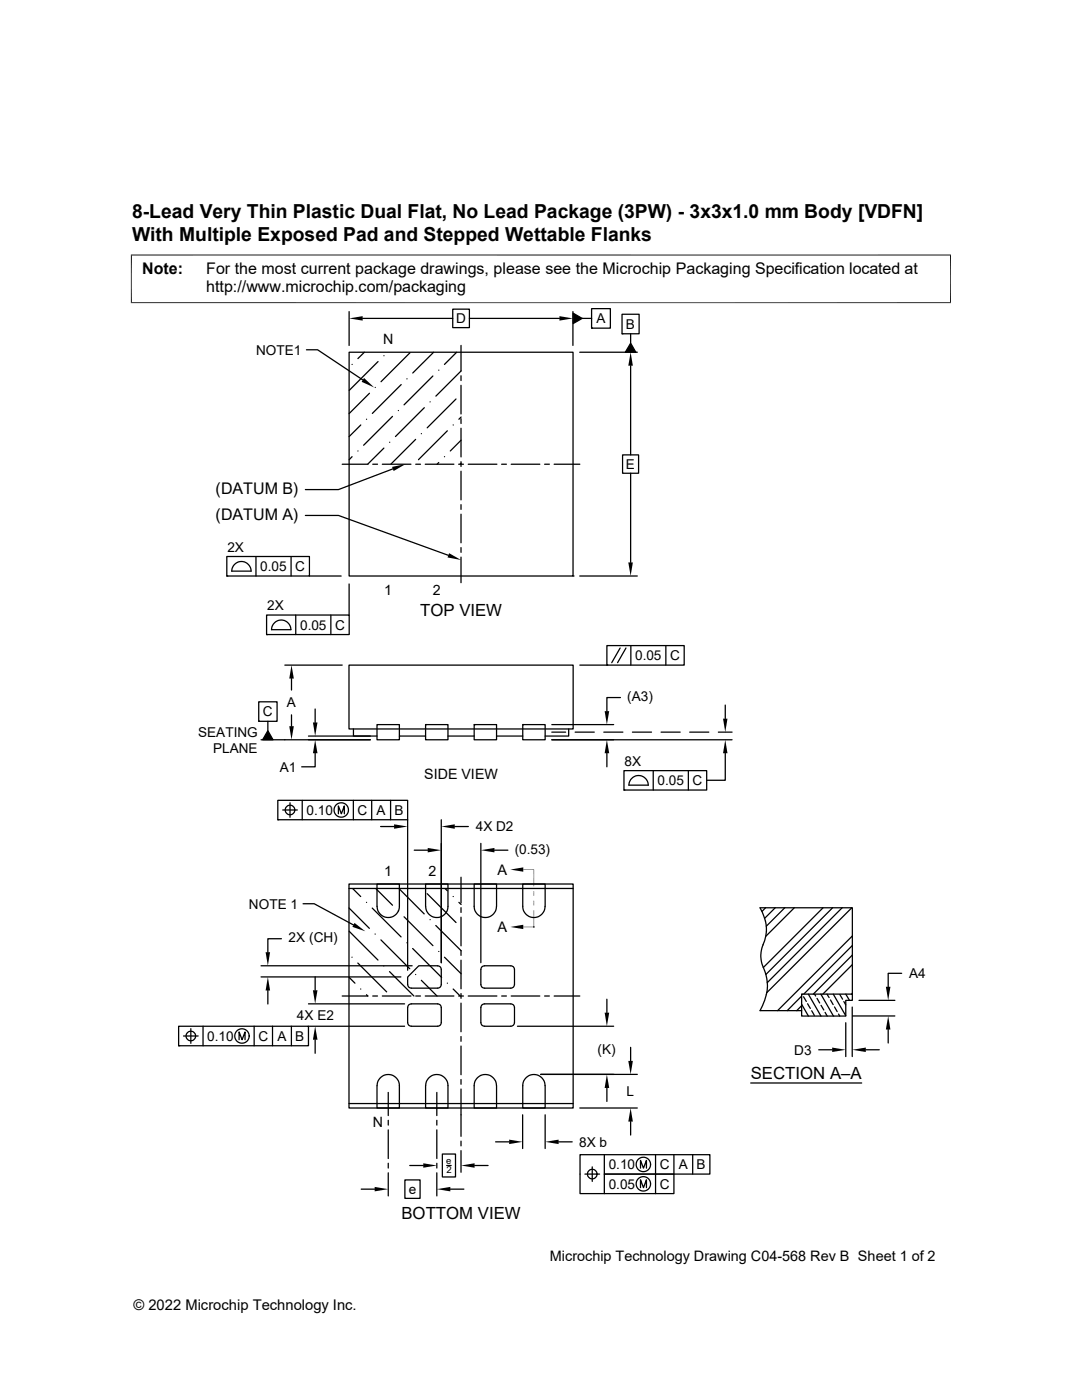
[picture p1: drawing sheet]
<svg xmlns="http://www.w3.org/2000/svg" width="216mm" height="279mm" viewBox="0 0 216 279" stroke-linecap="round" stroke-linejoin="round" font-family="sans-serif">
<g fill="none" stroke="#000" stroke-width=".25">
<path d="M61.2 69.8h2.2l9 6M69.7 70.3h44.6v44.7h-44.6zM69.7 62.2v6.7M70.3 72.7h.1M72.4 63.5h17.9M72.7 70.3l-1.3 1.3M73.7 78.5l-4 4M74.9 77.3h.1M75.4 72.2l-5.7 5.7M76.6 71h.1M80.1 76.8l-5.8 5.7M81.2 75.6h.1"/>
<path d="M81.8 70.4l-5.8 5.8M86.4 75l-5.8 5.8M86.5 70.3l-4.1 4.1M87.5 73.9h.1M90.3 61.7h3.4v3.7h-3.4zM91 79.6l-5.8 5.8M91.1 70.3l-2.4 2.4M92 68.9v5.1l-5 5.1M92 75v.9M92 76.9v5.7M93.7 63.5h17.9M114.3 62.2v6.7"/>
<path d="M114.4 62.5l1.8 1-1.8 1.1zM115.7 70.3h11.5M116.2 63.5h1.8M118 61.6h3.8v3.9h-3.8zM118 65.5h.1M124.1 62.7h3.4v3.9h-3.4zM124.1 66.6h.1M125.8 73v17.8M125.8 66.6v1.9M125.8 68.5l1.1 1.8h-2.1zM68.3 92.6h5.1M70.3 91.1l-.6 .7"/>
<path d="M71.4 90h.1M72 84.8l-2.3 2.3M73.1 83.7h.1M74.4 92.6h.9M76.3 92.6h5.7M76.6 89.4l-3.2 3.2M77.7 88.3h.1M78.3 83.1l-5.7 5.8M78.4 93.6l-10.9 4.1h-6.6M79.5 81.9h.1M82.9 87.7l-4.9 4.9M83 92.6h.9"/>
<path d="M84.1 86.6h.1M84.7 81.4l-5.8 5.7M84.9 92.6h5.7M85.8 80.2h.1M87.5 92.3l-.3 .3M88.7 91.1h.1M89.3 86l-5.8 5.7M90.4 84.8h.1M91.5 92.6h1M92 83.6v.9M92 85.5v5.7M92 92.1v1"/>
<path d="M92 94v5.8M92 87.8l-2.1 2.2M92 83.2l-.4 .5M92 92.5l-.2 .1M93.4 92.6h5.7M100.1 92.6h.9M102 92.6h5.7M108.7 92.6h.9M110.6 92.6h5.1M124.2 90.8h3.2v3.6h-3.2zM125.8 94.4v17.8M45.3 111.1h16.4v3.9h-16.4z"/>
<path d="M45.3 115h.1M50.1 114a1.93 1.93 0 0 0-1.9-1.9 1.93 1.93 0 0 0-2 1.9h3.9M51.1 111.1v3.9M58.1 111.1v3.9M60.9 102.9h6.6l22 7.9M61.7 115h6.4M69.7 116.5v6.2M92 100.7v1M92 102.6v5.7M92 109.3v.9M92 111.2v5.1M114.3 115h.1"/>
<path d="M115.7 115h11.5M53.2 122.7h16.5v3.9h-16.5zM53.2 126.6h.1M56.8 132.7h11.5M58 125.7a1.93 1.93 0 0 0-1.9-2 1.93 1.93 0 0 0-1.9 2h3.9M58.2 135.4v2.3M59 122.7v3.9M66 122.7v3.9M69.6 132.7h44.8v12.8h-44.8zM115.7 132.7h5.4M121.1 128.8h15.4v3.9h-15.4zM121.1 132.7h.1"/>
<path d="M123.7 129.3l-1.6 2.9M123.8 139.2h-2.7v2.7M124.9 129.3l-1.7 2.9M125.9 128.8v3.9M132.9 128.8v3.9M51.6 140.1h3.7v3.9h-3.7zM51.6 144h.1M52.1 147.6h21.8M53.4 145.8l1.1 1.8h-2.1zM53.4 144v1.8M55.4 159.7h25.9v3.9h-25.9zM58.2 142.7v2.2"/>
<path d="M60.3 159.7v3.9M61.6 146.9h12.3M62.9 150.3v2.7h-2.7M62.9 141.5v2.7M70.5 159.7v3.9M70.5 145.5v1.4h4.7M74.2 159.7v3.9M75.2 144.6h4.5v3h-4.5zM77.9 159.7v3.9M79.7 146.9h5.2M84.9 144.6h4.5v3h-4.5zM84.9 144.6h.1"/>
<path d="M89.4 146.9h5.2M94.6 144.6h4.5v3h-4.5zM94.6 144.6h.1M99.1 146.9h5.2M104.3 144.6h4.5v3h-4.5zM104.3 144.6h.1M110.1 147.6h36M110.1 144.6h12.3M110.1 146.1h2.8M113.5 145.5v1.4h-4.7M114.8 146.1h3.8M120.5 146.1h3.8"/>
<path d="M121.1 150.3v2.7M124.5 153.8h16.5v3.9h-16.5zM124.5 157.7h.1M125.5 156.7h3.8a1.93 1.93 0 0 0-1.9-1.9 1.93 1.93 0 0 0-1.9 1.9M126.2 146.1h3.8M130.3 153.8v3.9M131.9 146.1h3.8M137.4 153.8v3.9M137.6 146.1h3.8M143.3 146.1h2.8M144.7 150.3v5.4h-3.7M144.7 140.7v2.7"/>
<path d="M55.4 163.6h.1M56.4 161.6h2.9M57.9 160.2v2.9M67.5 162.4v-1.6l.6 1.6 .6-1.6v1.6M69.6 177.3h44.8M69.6 176.4h44.8v44.7h-44.8zM70.4 177.3l1.6 1.6M75 177.3l3.3 3.4M75.2 176.4h4.5v4.5a2.22 2.22 0 0 1-2.2 2.2 2.22 2.22 0 0 1-2.3-2.2zM75.9 165h2.7M79.6 177.3l5 5.1M81.3 163.6v30"/>
<path d="M82.7 169.7h2.6M85.2 178.4l5.8 5.7M88.1 163.6v28.5M88.8 177.3l.5 .5M90.4 178.9h.1M90.7 165h2.8M92 175.1v5.1M94.6 176.4h4.5v4.5a2.22 2.22 0 0 1-2.3 2.2 2.22 2.22 0 0 1-2.2-2.2zM95.9 168.3v23.8M98.7 169.7h2.6M52.1 192.7h30.1M52.1 195h27.9"/>
<path d="M53.4 197.7v2.7M56.2 187.3h-2.8v2.7M60.5 180.4h2.2l7.8 4.2M62.9 194.9v2.7M68.3 198.8h5.1M69.6 181.2l4.1 4.1M69.6 195l1.2 1.2M69.7 185.8l5.7 5.8M70.2 191h.1M71.4 192.2l5.8 5.8M72 197.4h.1M73.1 180.1h.1"/>
<path d="M73.1 198.5l.3 .3M74.3 181.2l5.7 5.8M74.4 198.8h.9M74.8 186.4h.1M76 187.6l5.8 5.7M76.3 198.8h5.7M77.7 193.9l4.9 4.9M79.5 181.8h.1M80.6 183l5.8 5.7M81.2 188.2h.1M82.3 189.3l5.8 5.8M82.9 194.5h.1"/>
<path d="M83 198.8h.9M83.6 192.7h3.7a.72 .72 0 0 1 .8 .8v3a.72 .72 0 0 1-.8 .7h-5.2a.72 .72 0 0 1-.8-.7v-1.5zM84.1 195.6l3.1 3.2M84.9 198.8h5.7M84.9 180.9v-4.5h4.5v4.5a2.22 2.22 0 0 1-2.2 2.2 2.22 2.22 0 0 1-2.3-2.2M85.8 183.5h.1M87 184.7l5 5M87.5 189.9h.1M88.7 191l3.3 3.3M89.3 196.2h.1M90.4 197.4l1.4 1.4M91.5 198.8h1"/>
<path d="M91.6 180.1l.4 .4M92 181.1v1M92 183v5.8M92 189.7v1M92 191.6v5.7M92 198.3v.9M93.4 198.8h5.7M96.2 193l.5-.3h5.2a.72 .72 0 0 1 .8 .8v3a.72 .72 0 0 1-.8 .7h-5.2a.72 .72 0 0 1-.8-.7v-3zM100.1 198.8h.9M102 198.8h5.7M106.5 185h.1M108.7 198.8h.9"/>
<path d="M108.8 180.9a2.22 2.22 0 0 1-2.3 2.2 2.22 2.22 0 0 1-2.2-2.2v-4.5h4.5v4.5M110.6 198.8h5.1M121.1 199.4v2.7M152.3 188.6a7.7 7.7 0 0 0-.6-7.4h18.4v17.2M152.3 188.5a5.5 5.5 0 0 0 0 4.5M152.3 193a8.8 8.8 0 0 1-.6 8.7h8.3M152.8 181.2l-.8 .7M154.7 181.2l-2.1 2.1M156.6 181.2l-3.7 3.6M158.5 181.2l-5.7 5.7M160 198.4h10.1v1.2h-1.3v3.2h-8.8zM160 198.8l-2.9 2.9"/>
<path d="M160 198.4h.1M160.3 198.9l.6 1M161.3 198.4l2.5 4.4M162.5 198.4l.3 .4M163 199.2l.6 1M163.8 198.4l2.5 4.4M164.2 181.2l-11.9 11.9M165 198.4l.4 .7M165.7 199.6l.5 .9M166.1 181.2l-13.3 13.3M166.3 198.4l2.5 4.3M167.6 198.5l.5 .9"/>
<path d="M168 181.2l-14.9 14.9M168.4 199.9l.4 .7M168.8 198.4l.7 1.2M170 181.2l-17 16.9M170.1 192.5l-5.9 5.9M170.1 190.6l-7.8 7.8M170.1 188.7l-9.7 9.7M170.1 186.8l-14.9 14.9M170.1 198.2l-.2 .2M171.4 199.6h7.2M179.9 194.2h-2.7v2.7M35.6 204.8h26v3.9h-26z"/>
<path d="M35.6 208.7h.1M36.6 206.8h2.9M38.1 205.3v2.9M40.5 204.8v3.9M47.7 207.5v-1.5l.6 1.5 .6-1.5v1.5M50.7 204.8v3.9M54.4 204.8v3.9M58.1 204.8v3.9M61.6 200.3h19.1M61.6 204.8h19.1M62.9 207.5v2.7M75.8 215.2a2.22 2.22 0 0 1 2.5-.6 2.22 2.22 0 0 1 1.4 2.1v4.4h-4.5l.1-4.8 .1-.6z"/>
<path d="M77.5 218v4.6M81.6 200.6l.5-.3h5.2a.72 .72 0 0 1 .8 .8v3a.72 .72 0 0 1-.8 .7h-5.2a.72 .72 0 0 1-.8-.7v-3zM84.9 216.7v4.4h4.5v-4.4a2.22 2.22 0 0 0-2.2-2.3 2.22 2.22 0 0 0-2.3 2.3M87.2 218v4.6M92 200.2v5.7M92 206.9v.9M92 208.8v5.7M92 215.4v1M92 217.3v9.5M95.2 215.2a2.22 2.22 0 0 1 2.4-.6 2.22 2.22 0 0 1 1.5 2.1v4.4h-4.5v-4.8l.2-.6zM96.2 200.6l.5-.3h5.2a.72 .72 0 0 1 .8 .8v3a.72 .72 0 0 1-.8 .7h-5.2a.72 .72 0 0 1-.8-.7v-3zM103.3 204.8h19.1"/>
<path d="M107.9 214.4h19.3M108.8 216.7a2.22 2.22 0 0 0-2.3-2.3 2.22 2.22 0 0 0-2.2 2.3v4.4h4.5v-4.4M121.1 217.1v2.7M125.8 209v2.7M149.8 216.1h22.1M160 200.4l1.3 2.4M160 200.7l-1 1M161.1 200.3l.6 1M162 201.7l.5 .9M163.4 209.5h2.7M163.8 200.6l.6 1M164.6 202l.5 .8"/>
<path d="M166.5 201l.5 .9M167.3 202.4l.3 .4M168.8 204.1v6.8M170.1 201v9.9M170.1 202.8h8.5M172.8 209.5h2.7M177.2 205.5v2.7M69.6 220.2h44.8M72.1 237.3h2.7M77.5 223.6v.9M77.5 225.5v5.7M77.5 232.2v.9"/>
<path d="M77.5 234.1v4.6M80.8 235.5h3v3.7h-3zM81.8 232.6h2.7M87.2 223.6v.9M87.2 225.5v5.7M87.2 232.2v.9M87.2 234.1v4.6M88.3 230.3h2.6v4.6h-2.6zM89.1 232.6h.9M89.9 237.3h2.7M92 227.7v1M92 229.6v4.4"/>
<path d="M94.7 232.6h2.7M98.9 227.9h2.7M104.3 222.5v6.7M108.8 222.5v6.7M111.5 227.9h2.7M115.7 221.1h11.5M116.7 234.3h2.9M118.2 232.9v2.9M120.6 230.4v3.9h13.9v3.9h-18.8v-7.8h25.9v3.9h-21v3.9M125.8 223.8v2.7M127.8 233.1v-1.5l.6 1.5 .6-1.5v1.5M127.8 237v-1.5l.6 1.5 .6-1.5v1.5"/>
<path d="M130.8 230.4v7.8M134.5 230.4v3.9M138.2 230.4v3.9"/>
<circle cx="57.9" cy="161.6" r=".96"/>
<circle cx="68.1" cy="161.6" r="1.44"/>
<circle cx="38.1" cy="206.7" r=".96"/>
<circle cx="48.3" cy="206.8" r="1.44"/>
<circle cx="118.2" cy="234.3" r=".96"/>
<circle cx="128.4" cy="232.4" r="1.44"/>
<circle cx="128.4" cy="236.3" r="1.44"/>
</g>
<g fill="#000">
<path d="M69.7 63.5l2.7-.4v.9zM72.6 75.4l2.1 1.9-2.5-1.1zM111.6 63.1l2.7 .4-2.7 .5zM114.4 62.5l1.8 1-1.8 1.1zM125.8 70.3l.5 2.7h-.9zM125.8 68.5l1.1 1.8h-2.1zM78.2 93.2l2.7-.6-2.4 1.4zM89.6 110.4l2.4 1.4-2.7-.5zM125.4 112.2h.9l-.5 2.8zM58.2 132.7l.4 2.7h-.9zM53.4 145.8l1.1 1.8h-2.1zM57.7 144.9h.9l-.4 2.7z"/>
<path d="M62.4 144.2h1l-.5 2.7zM62.9 147.6l.5 2.7h-1zM121.1 147.6l.5 2.7h-1zM120.6 141.9h1l-.5 2.7zM144.3 143.4h.9l-.5 2.7zM144.7 147.6l.5 2.7h-.9zM78.6 164.5l2.7 .5-2.7 .4zM85.3 169.2l2.8 .5-2.8 .4zM88.1 165l2.6-.5v.9zM95.9 169.7l2.8-.5v.9zM101.8 173.5l2.6-.4v.9zM106.5 177.8l.1 1z"/>
<path d="M106.5 179.7l.1 1zM53.4 195l.5 2.7h-.9zM53 190h.9l-.5 2.7zM62.4 197.6h1l-.5 2.7zM70.7 184.2l2.2 1.7-2.6-.9zM101.8 185l2.6-.4v.8zM176.8 196.9h.9l-.5 2.7zM62.9 204.8l.5 2.7h-1zM121.1 214.4l.5 2.7h-1zM120.6 202.1h1l-.5 2.7zM125.4 211.7h.9l-.5 2.7zM166.1 209.1l2.7 .4-2.7 .5z"/>
<path d="M170.1 209.5l2.7-.4v.9zM177.2 202.8l.5 2.7h-.9zM74.8 236.9l2.7 .4-2.7 .5zM84.5 232.2l2.7 .4-2.7 .4zM87.2 237.3l2.7-.4v.9zM92 232.6l2.7-.4v.8zM101.6 227.4l2.7 .5-2.7 .4zM108.8 227.9l2.7-.5v.9zM125.8 221.1l.5 2.7h-.9z"/>
</g>
<path d="M26.1 50.9h163.7M26.2 50.8v9.7M189.7 50.8v9.7M26.1 60.4h163.7M104.4 173.5h2.1v3.4M106.5 181.7v3.3h-2.1" fill="none" stroke="#000" stroke-width=".2"/>
<g font-size="3.9">
<text x="26.4" y="43.5">8-Lead Very Thin Plastic Dual Flat, No Lead Package (3PW) - 3x3x1.0 mm Body [VDFN]</text>
<text x="26.4" y="48.1">With Multiple Exposed Pad and Stepped Wettable Flanks</text>
</g>
<g font-size="3.3">
<text x="83.8" y="122.9">TOP VIEW</text>
<text x="149.8" y="215.4">SECTION A–A</text>
<text x="80.1" y="243.2">BOTTOM VIEW</text>
</g>
<g font-size="3.2">
<text x="28.4" y="54.7">Note:</text>
<text x="41.1" y="58.3">http://www.microchip.com/packaging</text>
<text x="41.1" y="54.7">For the most current package drawings, please see the Microchip Packaging Specification located at</text>
<text x="43" y="98.5">(DATUM B)</text>
<text x="43" y="103.7">(DATUM A)</text>
</g>
<g font-size="2.9">
<text x="99.3" y="174.6">A</text>
<text x="99.3" y="186">A</text>
<text x="109.7" y="251.7">Microchip Technology Drawing C04-568 Rev B Sheet 1 of 2</text>
<text x="26.6" y="261.3">© 2022 Microchip Technology Inc.</text>
</g>
<g font-size="2.8">
<text x="76.4" y="68.6">N</text>
<text x="76.7" y="118.7">1</text>
<text x="86.4" y="118.7">2</text>
<text x="84.6" y="155.4">SIDE VIEW</text>
<text x="76.7" y="174.8">1</text>
<text x="85.5" y="174.8">2</text>
<text x="74.4" y="224.9">N</text>
</g>
<g font-size="2.7">
<text x="91" y="64.5">D</text>
<text x="119" y="64.5">A</text>
<text x="124.9" y="65.6">B</text>
<text x="51.1" y="70.8">NOTE1</text>
<text x="124.9" y="93.6">E</text>
<text x="45.4" y="110.1">2X</text>
<text x="51.9" y="114">0.05</text>
<text x="58.9" y="114">C</text>
<text x="53.3" y="121.8">2X</text>
<text x="59.9" y="125.6">0.05</text>
<text x="66.9" y="125.7">C</text>
<text x="126.7" y="131.7">0.05</text>
<text x="133.7" y="131.8">C</text>
<text x="52.5" y="143">C</text>
<text x="57.3" y="141.2">A</text>
<text x="125.2" y="139.9">(A3)</text>
<text x="39.5" y="147">SEATING</text>
<text x="42.5" y="150.2">PLANE</text>
<text x="55.9" y="154">A1</text>
<text x="124.6" y="152.8">8X</text>
<text x="131.2" y="156.7">0.05</text>
<text x="138.2" y="156.7">C</text>
<text x="61.2" y="162.6">0.10</text>
<text x="71.4" y="162.6">C</text>
<text x="75.1" y="162.6">A</text>
<text x="78.7" y="162.6">B</text>
<text x="94.9" y="165.9">4X D2</text>
<text x="102.7" y="170.3">(0.53)</text>
<text x="49.7" y="181.3">NOTE 1</text>
<text x="57.6" y="188">2X (CH)</text>
<text x="181.4" y="195.2">A4</text>
<text x="59.2" y="203.5">4X E2</text>
<text x="41.4" y="207.7">0.10</text>
<text x="51.6" y="207.7">C</text>
<text x="55.4" y="207.7">A</text>
<text x="58.9" y="207.7">B</text>
<text x="119.3" y="210.3">(K)</text>
<text x="158.5" y="210.5">D3</text>
<text x="125" y="218.7">L</text>
<text x="115.6" y="228.8">8X b</text>
<text x="121.5" y="233.4">0.10</text>
<text x="131.6" y="233.4">C</text>
<text x="135.4" y="233.4">A</text>
<text x="139" y="233.4">B</text>
<text x="81.6" y="238.3">e</text>
<text x="121.5" y="237.2">0.05</text>
<text x="131.6" y="237.2">C</text>
</g>
<g font-size="1.9">
<text x="89" y="232.4">e</text>
<text x="89.1" y="234.2">2</text>
</g>
</svg>
